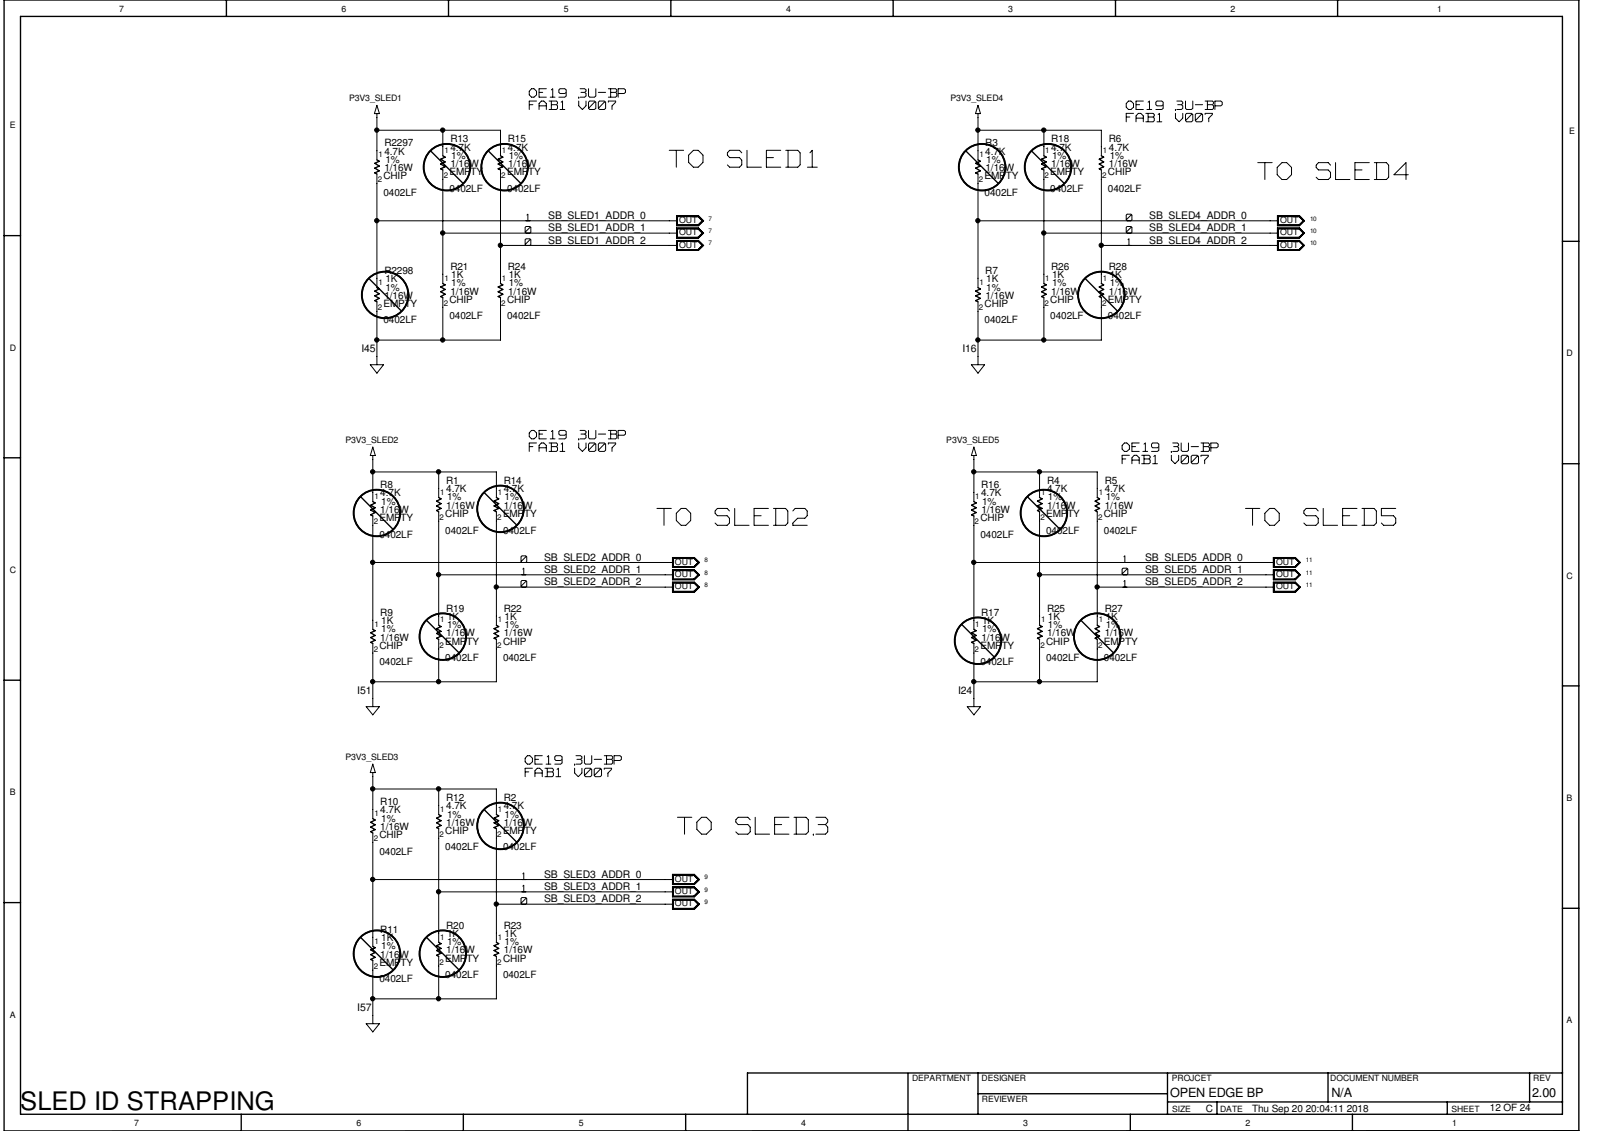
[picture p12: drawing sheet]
<svg xmlns="http://www.w3.org/2000/svg" width="297mm" height="210mm" viewBox="0 0 297 210" stroke-linecap="round" stroke-linejoin="round" font-family="sans-serif">
<g fill="none" stroke="#000" stroke-width=".25">
<path d="M3.8 3h286.3v203.8h-286.3zM42 0v3M83.3 0v3M124.5 0v3M165.8 0v3M207.1 0v3M248.3 0v3M70 29.7l.4 .2-.8 .4 .8 .5-.8 .4 .8 .5-.8 .4 .4 .2M79.9 28l6.1 6.1M82.2 28.9l.4 .3-.8 .3 .8 .6-.8 .3 .8 .5-.8 .4 .4 .2M90.6 28l6.1 6.1M92.9 28.9l.4 .3-.8 .3 .8 .6-.8 .3 .8 .5-.8 .4 .4 .2"/>
<path d="M179.3 28l6.1 6.1M181.6 29.7l.4 .2-.9 .4 .9 .5-.9 .4 .9 .5-.9 .4 .5 .2M191.5 28l6.1 6.1M193.8 28.9l.4 .3-.8 .3 .8 .6-.8 .3 .8 .5-.8 .4 .4 .2M204.5 28.9l.4 .3-.8 .3 .8 .6-.8 .3 .8 .5-.8 .4 .4 .2M.8 43.7h3M68.4 51.6l6.2 6.2M70 53.4l.4 .2-.8 .4 .8 .5-.8 .4 .8 .5-.8 .4 .4 .2M82.2 52.6l.4 .3-.8 .4 .8 .4-.8 .4 .8 .5-.8 .4 .4 .2M92.9 52.6l.4 .3-.8 .4 .8 .4-.8 .4 .8 .5-.8 .4 .4 .2M181.6 53.4l.4 .2-.9 .4 .9 .5-.9 .4 .9 .5-.9 .4 .5 .2M193.8 52.6l.4 .3-.8 .4 .8 .4-.8 .4 .8 .5-.8 .4 .4 .2"/>
<path d="M201.4 51.6l6.1 6.2M204.5 52.6l.4 .3-.8 .4 .8 .4-.8 .4 .8 .5-.8 .4 .4 .2M290.1 44.8h3M.8 85h3M66.9 92.2l6.1 6.1M69.2 93.1l.4 .2-.8 .5 .8 .4-.8 .5 .8 .4-.8 .4 .4 .3M81.4 92.3l.5 .3-.8 .4 .8 .5-.8 .4 .8 .5-.8 .3 .3 .3M89.9 91.4l6.1 6.1M92.2 92.3l.4 .3-.9 .4 .9 .5-.9 .4 .9 .5-.9 .3 .5 .3M180.8 93.1l.4 .2-.8 .5 .8 .4-.8 .5 .8 .4-.8 .4 .4 .3M190.7 92.2l6.1 6.1M193 92.3l.5 .3-.9 .4 .9 .5-.9 .4 .9 .5-.9 .3 .4 .3"/>
<path d="M203.7 92.3l.4 .3-.8 .4 .8 .5-.8 .4 .8 .5-.8 .3 .4 .3M290.1 86.1h3M69.2 116.8l.4 .3-.8 .3 .8 .5-.8 .4 .8 .5-.8 .4 .4 .2M79.2 115.1l6.1 6.1M81.4 116l.5 .3-.8 .4 .8 .5-.8 .4 .8 .5-.8 .3 .3 .3M92.2 116l.4 .3-.9 .4 .9 .5-.9 .4 .9 .5-.9 .3 .5 .3M178.5 115.9l6.1 6.1M180.8 116.8l.4 .3-.8 .3 .8 .5-.8 .4 .8 .5-.8 .4 .4 .2M193 116l.5 .3-.9 .4 .9 .5-.9 .4 .9 .5-.9 .3 .4 .3M200.7 115.1l6.1 6.1M203.7 116l.4 .3-.8 .4 .8 .5-.8 .4 .8 .5-.8 .3 .4 .3M.8 126.2h3"/>
<path d="M290.1 127.3h3M69.2 151.9l.4 .3-.8 .4 .8 .5-.8 .4 .8 .5-.8 .3 .4 .3M81.4 151.2l.5 .2-.8 .4 .8 .5-.8 .4 .8 .5-.8 .4 .3 .2M89.9 150.2l6.1 6.1M92.2 151.2l.4 .2-.9 .4 .9 .5-.9 .4 .9 .5-.9 .4 .5 .2M.8 167.5h3M66.9 173.9l6.1 6.1M69.2 175.6l.4 .3-.8 .4 .8 .5-.8 .4 .8 .5-.8 .4 .4 .2M79.2 173.9l6.1 6.1M81.4 174.9l.5 .2-.8 .4 .8 .5-.8 .4 .8 .5-.8 .4 .3 .2M92.2 174.9l.4 .2-.9 .4 .9 .5-.9 .4 .9 .5-.9 .4 .5 .2M290.1 168.6h3"/>
<path d="M168.6 199.2v10.6M181.6 199.1v7.7M216.7 199.1v7.7M246.5 199.1v5.4M284 199.1v5.4M290.1 199.1h-151.3v7.7M.8 209.8v-209.8h292.3v209.8l-292.3 .1M44.8 206.8v3M86 206.8v3M127.3 206.8v3M181.6 203h35.1M209.8 206.8v3"/>
<path d="M216.7 204.5h73.4M225.9 204.5v2.3M251.1 206.8v3M268.7 204.5v2.3"/>
</g>
<g fill="none" stroke="#000" stroke-width=".19">
<path d="M70 19.6l.4 1.5h-.9zM98.3 18.8h1.3M98.3 17v.6l.4 .4M98.3 18.8v1.5M98.3 19.4h.6M98.7 16.5l-.4 .4M98.7 16.5h.4M98.7 18h.4M99.1 16.5l.5 .4M99.6 17v.6l-.5 .4M100.1 16.5v1.5M100.1 19.3v1"/>
<path d="M100.1 16.5h1.3M100.1 19.6h1.3M100.1 17.1h.6M100.1 18h1.3M100.5 18.8l-.4 .4M100.5 18.8h.4M101 18.8l.4 .4M101.4 19.3v1M101.9 18.8h1.4l.2 .2M102.1 18h.9M102.4 18.8v1.5M102.4 19.4h.9l.2 .2"/>
<path d="M102.6 16.5l-.2 .2M102.6 16.5v1.5M103.5 19.2l-.2 .2M103.5 19v.2M103.5 19.7v.4M103.8 17.1l.2 .3M103.8 18h1M103.8 16.7v.4M104 16.5l-.2 .2M104 17.4h.8M104 16.5h.8M104.4 18.8l-.2 .2"/>
<path d="M104.4 18.8v1.5M104.9 16.5l.2 .2M105.1 17.2l-.2 .2M105.1 17.8l-.2 .2M105.1 16.7v1.1M107.4 18h.1M107.4 19.6l.7 .7M107.4 18.8v.8M107.7 16.5h.8M107.7 18h.8M107.9 17.1h.6M108.5 16.5l.3 .2"/>
<path d="M108.6 17.2l.2 .2M108.8 17.8l-.3 .2M108.8 16.9l-.3 .2M108.8 16.7v.2M108.8 17.4v.4M108.8 18.8v.8M108.8 19.6l-.7 .7M109.3 17.8l.2 .2M109.3 16.5v1.3M109.3 19v1.1M109.5 18.8l-.2 .2M109.5 18.8h.8"/>
<path d="M109.5 18h.8M110.3 19l-1 1.1M110.4 19h.2M110.4 18.8l.2 .2M110.6 17.8l-.2 .2M110.6 16.5v1.3M110.6 19v1.1M111.1 19v1.1M111.1 17.1h1.3M111.3 18.8l-.2 .2M111.3 18.8h.8M112.1 19l-1 1.1"/>
<path d="M112.2 19h.2M112.2 18.8l.2 .2M112.4 19v1.1M112.9 18.8v.2M112.9 16.5h1.4M112.9 18h1.4M113 18.8h1.3M113.4 16.5v1.5M113.4 17.1h.9M113.6 19.7v.6M114.3 19l-.7 .6M114.3 18.8v.2"/>
<path d="M114.3 16.5l.2 .2M114.3 17.1l.2 .3M114.5 16.9l-.2 .2M114.5 16.7v.2M114.5 17.4v.4M114.5 17.8l-.2 .2M114.8 16.5h1M114.8 16.5v1.5M114.8 17.4h1M115.9 16.5l.2 .2M116.1 17.1l-.2 .3M116.1 16.7v.4"/>
<path d="M181.6 19.6l.4 1.5h-.9zM209.1 19.9l.4 .4M209.1 19.3v.6M209.5 18.8l-.4 .4M209.5 18.8h.4M210 18.8l.4 .4M210.4 19.3v.6M210.4 19.9l-.4 .4M210.9 18.8h1.4M210.9 18.8v1.5M210.9 19.4h.7M213.4 18.8l-.3 .2"/>
<path d="M213.4 18.8v1.5M214.6 19.4l.2 .2M214.6 19v.4M214.8 18.8l-.2 .2M214.8 18.8h.8M214.8 19.6h.8M215.7 18.8l.2 .2M215.9 19.5l-.2 .1M215.9 19v1.1M218.5 18.8h.8M218.6 19.4h.7M219.3 18.8l.3 .2"/>
<path d="M219.4 19.5l.2 .1M219.6 19.2l-.3 .2M219.6 19v.2M219.6 19.7v.4M220.1 18.8v1.3M221.4 18.8v1.3M221.9 19.4h1.4M223.7 18.8h1.3M224.2 18.8v1.5M224.2 19.4h.8M225.1 18.8l.2 .2M225.1 19.4l.2 .2"/>
<path d="M225.3 19.2l-.2 .2M225.3 19v.2M225.3 19.7v.4M225.5 18.8h1.1M225.5 18.8v1.5M225.6 19.6h1M226.6 18.8l.3 .2M226.9 19.4l-.3 .2M226.9 19v.4M70 24.2h22.9v4.7M70 21.1v8.6M70 32.3v21.1"/>
<path d="M82.2 24.2v4.7M82.2 31.5v21.1M92.9 31.5v21.1M98 39.8l-.2 .1M98 39.8v1.1M103.5 20.1l-.2 .2h-1.4M104 20.3h.9M109.3 20.1l.2 .2M109.5 20.3h.8M110.6 20.1l-.2 .2M111.1 20.1l.2 .2M111.3 20.3h.8"/>
<path d="M112.4 20.1l-.2 .2M124.2 27.9h2.7M125.6 27.9v3.1M127.8 28.8v1.3l.9 .9M128.7 27.9l-.9 .9M128.8 31h.8M128.8 27.9h.8M129.6 27.9l.9 .9M130.5 28.8v1.3l-.9 .9M135 28.4v.3M135 28.8l.5 .5M135 30.6l.5 .4"/>
<path d="M135.5 27.9l-.4 .4M135.5 31h1.7M135.5 27.9h1.7M135.5 29.3h1.7M137.3 27.9l.4 .5M137.3 29.3l.4 .4M137.7 29.8v.8l-.4 .4M138.7 27.9v3.1M138.7 31h2.6M142.3 27.9v3.1h2.6M142.3 27.9h2.6M142.3 29.3h1.3"/>
<path d="M145.9 27.9h2.2l.4 .5M146.3 27.9v3.1M148.5 28.4v2.2l-.4 .4h-2.2M149.9 31h1.8M150.8 27.9v3.1M150.8 27.9l-.4 .5M181.6 24.2h22.9v4.7M181.6 21.1v8.6M181.6 32.3v21.1M193.8 24.2v4.7M193.8 31.5v21.1M204.5 31.5v21.1"/>
<path d="M209.1 21.1v1.5M209.1 40v.8M209.1 21h1.3M209.1 21.7h.7M209.5 20.3h.4M209.9 39.8h-.6l-.2 .1M209.9 40l-.8 .8M210 39.9h.1M210 39.8l.1 .1M210.1 40v.8M210.9 21.5v1.1M210.9 20.3h1.4"/>
<path d="M210.9 21.9h1.3M211.3 21l-.4 .5M211.4 21h.3M211.8 21l.5 .5M212.3 21.5v1.1M212.7 21h1.4l.2 .3M212.9 20.3h.9M213.1 21.1v1.5M213.2 21.7h.9l.2 .2M214.3 21.5l-.2 .2M214.3 21.3v.2M214.3 22v.4"/>
<path d="M214.3 22.4l-.2 .2h-1.4M214.6 20.3h1M214.8 22.6h.9M215.3 21l-.3 .3M215.3 21.1v1.5M215.9 20.1l-.2 .2M218.2 20.3h.1M218.2 21v.9l.7 .7M218.5 20.3h.8M219.6 20.1l-.3 .2M219.6 21v.9l-.7 .7M220.1 20.1l.2 .2h.8"/>
<path d="M220.1 22.4l.2 .2h.8M220.1 21.3v1.1M221.1 21h-.8l-.2 .3M221.1 21.3l-1 1.1M221.2 21.3h.2M221.2 21l.2 .3M221.4 20.1l-.2 .2M221.4 22.4l-.2 .2M221.4 21.3v1.1M221.9 22.4l.2 .2M221.9 21.3v1.1M222.1 21l-.2 .3"/>
<path d="M222.2 21h.8M222.2 22.6h.8M223 21.3l-1 1.1M223 21l.2 .3h-.2M223.3 22.4l-.3 .2M223.3 21.3v1.1M223.7 21v.3M223.7 20.3h1.3M223.8 21h1.2M224.4 22v.6M225 21.3l-.6 .6M225.1 21v.3"/>
<path d="M225.3 20.1l-.2 .2M233.5 30.2h2.7M234.8 30.2v3.1M237.1 32.4l.9 .9M237.1 31.1v1.3M238 30.2l-.9 .9M238 30.2h.8M238 33.3h.8M238.9 30.2l.9 .9M239.8 31.1v1.3M239.8 32.4l-.9 .9M244.3 30.6v.4l.5 .5"/>
<path d="M244.3 32.9l.5 .4M244.8 30.2l-.4 .4M244.8 30.2h1.7M244.8 33.3h1.7M244.8 31.5h1.7M246.6 30.2l.4 .4M246.6 31.5l.4 .5v.9M247 32.9l-.4 .4M247.9 30.2v3.1M248 33.3h2.6M251.5 30.2h2.7M251.5 30.2v3.1"/>
<path d="M251.6 33.3h2.6M251.6 31.5h1.3M255.1 30.2h2.2M255.1 33.3h2.2M255.6 30.2v3.1M257.4 30.2l.4 .4M257.8 30.7v2.2M257.8 32.9l-.4 .4M258.8 32.4h2.6M261 30.2v3.1M261 30.2l-2.2 2.2M70 41h55.8"/>
<path d="M70 56v11.7M82.2 43.3h43.6M82.2 55.2v7.9M92.9 45.6h32.9M92.9 55.2v7.9h-22.9M97.5 43.1l.2 .2M97.5 45.4l.2 .2M97.5 42.2v.9l.8-.9M97.5 44.5v.8l.8-.8M97.7 42l-.2 .2M97.7 44.3l-.2 .2M97.7 42h.6"/>
<path d="M97.7 44.3h.6M98.4 42.2h.1M98.4 42l.1 .2M98.4 44.5h.1M98.4 44.3l.1 .2M98.5 43.1l-.1 .2M98.5 45.4l-.1 .2M98.5 42.2v.9M98.5 44.5v.8M125.6 40h4.1l.9 1-.9 .9h-4.1zM125.6 42.3h4.1l.9 1-.9 .9h-4.1zM125.6 44.6h4.1l.9 1-.9 .9h-4.1z"/>
<path d="M125.6 40.1h4.1l.9 .9-.9 .9h-4.1zM125.6 42.4h4.1l.9 .9-.9 .9h-4.1zM125.6 44.7h4.1l.9 .9-.9 .8h-4.1zM125.7 40.1h3.9l.8 .9-.8 .8h-3.9zM125.7 42.4h3.9l.8 .9-.8 .8h-3.9zM125.7 44.7h3.9l.8 .9-.8 .8h-3.9zM125.8 40.2h3.8l.7 .8-.7 .7h-3.8zM125.8 42.5h3.8l.7 .8-.7 .7h-3.8zM125.8 44.8h3.8l.7 .8-.7 .7h-3.8zM181.6 56v11.7M181.6 41h55.7M193.8 55.2v7.9"/>
<path d="M193.8 43.3h43.5M204.5 55.2v7.9h-22.9M204.5 45.6h32.8M209.1 40.8l.2 .2M209.1 43.1l.2 .2M209.1 42.2v.9M209.6 44.3l-.2 .2M209.6 44.4v1.1M209.9 42h-.6l-.2 .2M209.9 42.2l-.8 .9M210 42.2h.1M210 42l.1 .2"/>
<path d="M210.1 40.8l-.1 .2M210.1 43.1l-.1 .2M210.1 42.2v.9M237.1 40h4.2l.9 1-.9 .9h-4.2zM237.1 42.3h4.2l.9 1-.9 .9h-4.2zM237.1 44.6h4.2l.9 1-.9 .9h-4.2zM237.2 40.1h4l.9 .9-.9 .9h-4zM237.2 42.4h4l.9 .9-.9 .9h-4zM237.2 44.7h4l.9 .9-.9 .8h-4zM237.3 40.1h3.9l.8 .9-.8 .8h-3.9zM237.3 42.4h3.9l.8 .9-.8 .8h-3.9zM237.3 44.7h3.9l.8 .9-.8 .8h-3.9z"/>
<path d="M237.3 40.2h3.9l.7 .8-.7 .7h-3.9zM237.3 42.5h3.9l.7 .8-.7 .7h-3.9zM237.3 44.8h3.9l.7 .8-.7 .7h-3.9zM68.7 67.7h2.5l-1.2 1.6zM98.7 79.9l-.4 .4M98.7 79.9h.4M99.1 79.9l.5 .4M100.1 79.9v1.5M100.1 79.9h1.3M102.6 79.9l-.2 .2M102.6 79.9v1.5M104 79.9l-.2 .2"/>
<path d="M104 79.9h.8M104.9 79.9l.2 .2M107.7 79.9h.8M108.5 79.9l.3 .2M109.3 79.9v1.3M110.6 79.9v1.3M112.9 79.9h1.4M113.4 79.9v1.5M114.3 79.9l.2 .2M114.8 79.9v1.5M114.8 79.9h1M115.9 79.9l.2 .2"/>
<path d="M180.3 67.7h2.5l-1.2 1.6zM69.2 87.6h23v4.7M69.2 84.5v8.6M69.2 95.8v21M69.2 83l.5 1.5h-1zM81.4 87.6v4.7M81.4 95v21M92.2 95v21M98.3 80.4v.6M98.3 82.3v1.5M98.3 82.2h1.3M98.3 81l.4 .4"/>
<path d="M98.3 82.9h.6M98.7 81.4h.4M99.6 80.4v.6M99.6 81l-.5 .4M100.1 82.7v1.1M100.1 83.1h1.3M100.1 80.6h.6M100.1 81.4h1.3M100.5 82.2l-.4 .5M100.5 82.2h.4M101 82.2l.4 .5M101.4 82.7v1.1"/>
<path d="M101.9 82.2h1.4l.2 .2M102.1 81.4h.9M102.4 82.3v1.4M102.4 82.9h.9l.2 .2M103.5 82.5v.1M103.5 83.1v.4M103.5 82.7l-.2 .1M103.5 83.6l-.2 .2h-1.4M103.8 80.6l.2 .2M103.8 80.1v.4M103.8 81.4h1M104 83.8h.9"/>
<path d="M104 80.8h.8M104.4 82.2l-.2 .2M104.4 82.3v1.4M105.1 80.6l-.2 .2M105.1 81.2l-.2 .2M105.1 80.1v1.1M107.4 81.4h.1M107.4 82.2v.9l.7 .6M107.7 81.4h.8M107.9 80.6h.6M108.6 80.6l.2 .2M108.8 80.1v.2"/>
<path d="M108.8 80.8v.4M108.8 82.2v.9l-.7 .7M108.8 81.2l-.3 .2M108.8 80.3l-.3 .3M109.3 81.2l.2 .2M109.3 83.6l.2 .2M109.3 82.5v1M109.5 82.2l-.2 .2M109.5 82.2h.8M109.5 83.8h.8M109.5 81.4h.8M110.3 82.5l-1 1"/>
<path d="M110.4 82.4h.2M110.4 82.2l.2 .2M110.6 81.2l-.2 .2M110.6 83.6l-.2 .2M110.6 82.5v1M111.1 83.6l.2 .2M111.1 82.5v1M111.1 80.6h1.3M111.3 82.2l-.2 .2M111.3 82.2h.8M111.3 83.8h.8M112.1 82.5l-1 1"/>
<path d="M112.2 82.4h.2M112.2 82.2l.2 .2M112.4 83.6l-.2 .2M112.4 82.5v1M112.9 82.2v.2M112.9 81.4h1.4M113 82.2h1.3M113.4 80.6h.9M113.6 83.1v.7M114.3 82.5l-.7 .6M114.3 82.2v.2M114.3 80.6l.2 .2"/>
<path d="M114.5 80.1v.2M114.5 80.8v.4M114.5 80.3l-.2 .2M114.5 81.2l-.2 .2M114.8 80.8h1M116.1 80.6l-.2 .2M116.1 80.1v.4M122 94.4h2.6M123.3 94.4v3.1M125.6 95.3v1.3l.8 .9M126.4 94.4l-.8 .8M126.5 97.5h.8"/>
<path d="M126.5 94.4h.8M127.3 94.4l.9 .8M128.2 95.3v1.3l-.9 .9M132.8 94.8v.4M132.8 95.2l.4 .5M132.8 97.1l.4 .4M133.2 94.4l-.4 .4M133.2 97.5h1.8M133.2 95.7h1.8M133.2 94.4h1.8M135 94.4l.4 .4M135 95.7l.4 .5"/>
<path d="M135.4 96.2v.8l-.4 .5M136.4 94.4v3.1M136.4 97.5h2.7M140 94.4h2.7M140 94.4v3.1M140 97.5h2.7M140 95.7h1.3M143.6 97.5h2.2M143.6 94.4h2.2M144 94.4v3.1M145.8 94.4l.5 .4M146.3 94.9v2.1l-.5 .5"/>
<path d="M147.2 97.1v.4M147.2 97.5h2.7M147.6 94.4l-.4 .4M147.7 94.4h1.7M149.4 96.2h-1.3l-.9 .9M149.4 94.4l.5 .4M149.9 94.9v.8M149.9 95.7l-.5 .5M180.8 87.6h22.9v4.7M180.8 84.5v8.6M180.8 95.8v21M180.8 83l.5 1.5h-1z"/>
<path d="M193 87.6v4.7M193 95v21M203.7 95v21M208.3 83.4l.5 .4h.4M208.3 82.7v.6M208.4 85.2h.6M209.2 82.2h-.4l-.5 .5M209.2 82.2l.5 .5M209.7 84.5h-1.4v1.6M209.7 82.7v.6M209.7 83.4l-.5 .4M210.1 82.2h1.4"/>
<path d="M210.1 82.3v1.5M210.1 85v1.1M210.2 82.9h.6M210.2 83.8h1.3M210.2 85.4h1.3M210.6 84.5l-.5 .5M210.6 84.5h.4M211 84.5l.5 .5M211.5 85v1.1M212 84.5h1.3M212 86.1h1.3M212.2 83.8h.9"/>
<path d="M212.4 84.5v1.5M212.4 85.2h.9M212.6 82.2l-.2 .2M212.6 82.3v1.4M213.3 84.5l.2 .2M213.3 85.2l.2 .2M213.5 85l-.1 .1M213.5 84.8v.1M213.5 85.4v.4M213.5 85.9l-.2 .2M213.8 82.9l.2 .2M213.8 83.8h1"/>
<path d="M213.8 82.5v.3M214 82.2l-.2 .2M214 86.1h.9M214 83.1h.8M214 82.2h.8M214.2 84.7l.3-.2v1.5M214.9 82.2l.2 .2M215.1 82.9l-.2 .2M215.1 83.6l-.2 .2M215.1 82.5v1M217.5 83.8h.1M217.5 85.4l.6 .6"/>
<path d="M217.5 84.5v.8M217.7 82.2h.8M217.7 83.8h.8M217.9 82.9h.6M218.6 82.2l.2 .2M218.6 82.9l.2 .2M218.8 83.6l-.2 .2M218.8 82.7l-.2 .2M218.8 82.5v.1M218.8 83.1v.4M218.8 84.5v.8M218.8 85.4l-.7 .7"/>
<path d="M219.3 83.6l.2 .2M219.3 85.9l.2 .2M219.3 82.2v1.3M219.3 84.8v1M219.5 84.5l-.2 .2M219.5 84.5h.8M219.5 83.8h.8M219.5 86.1h.8M220.3 84.8l-1 1M220.4 84.7h.2M220.4 84.5l.2 .2M220.6 83.6l-.2 .2"/>
<path d="M220.6 85.9l-.2 .2M220.6 82.2v1.3M220.6 84.8v1M221.1 85.9l.3 .2M221.1 82.9h1.4M221.1 84.8v1M221.4 84.5l-.3 .2M221.4 84.5h.8M221.4 86.1h.8M222.2 84.8l-1 1M222.2 84.7h.3M222.2 84.5l.3 .2"/>
<path d="M222.5 85.9l-.3 .2M222.5 84.8v1M223 84.5v.2M223 82.2h1.3M223 83.8h1.3M223 84.5h1.3M223.4 82.3v1.4M223.4 82.9h.9M223.6 85.4v.7M224.3 84.8l-.7 .6M224.3 82.2l.2 .2M224.3 82.9l.2 .2"/>
<path d="M224.3 84.5v.2M224.5 82.7l-.1 .1M224.5 82.5v.1M224.5 83.1v.4M224.5 83.6l-.2 .2M224.8 82.2h1M224.8 82.3v1.5M224.8 83.1h1M225.9 82.2l.2 .2M226.1 82.9l-.2 .2M226.1 82.5v.3M231.2 94.4h2.7"/>
<path d="M232.5 94.4v3.1M234.8 95.3v1.3l.9 .9h.9M236.6 94.4h-.8l-1 .8M236.6 94.4l.9 .8M237.5 95.3v1.3l-.9 .9M242.1 97.1l.4 .4h1.8M242.1 95.2l.4 .5h1.8M242.1 94.8v.4M244.3 94.4h-1.8l-.4 .4M244.3 94.4l.4 .4M244.3 95.7l.4 .5M244.7 96.2v.8l-.4 .5"/>
<path d="M245.7 94.4v3.1M245.7 97.5h2.6M249.3 94.4h2.6M249.3 94.4v3.1M249.3 97.5h2.6M249.3 95.7h1.3M252.9 97.5h2.2M252.9 94.4h2.2M253.3 94.4v3.1M255.1 94.4l.4 .4M255.5 94.9v2.1l-.4 .5M256.5 97.1l.4 .4"/>
<path d="M256.9 97.5h1.8M258.7 95.7l.4 .5M259.1 96.2v.9l-.4 .4M259.1 94.4h-2.6v1.3h2.2M69.2 104.4h55.8M69.2 119.4v11.7M81.4 106.7h43.6M81.4 118.7v7.8M92.2 109h32.8M92.2 118.7v7.8h-23M96.7 104.2l.2 .2M96.7 108.8l.2 .2"/>
<path d="M96.7 103.4v.8M96.7 107.9v.9M96.9 103.2l-.2 .1M96.9 107.7l-.2 .2M96.9 103.2h.7M96.9 107.7h.7M97.2 105.5l-.1 .1M97.2 105.5v1.1M97.6 103.4l-.8 .8M97.6 107.9l-.8 .9M97.6 103.3h.1M97.6 103.2l.2 .1"/>
<path d="M97.6 107.9h.1M97.6 107.7l.2 .2M97.8 104.2l-.2 .2M97.8 108.8l-.2 .2M97.8 103.4v.8M97.8 107.9v.9M124.8 103.5h4.1l1 .9-1 .9h-4.1zM124.8 105.7h4.1l1 1-1 .9h-4.1zM124.8 108h4.1l1 1-1 .9h-4.1zM124.9 105.8h4l.9 .9-.9 .9h-4zM124.9 103.5h4l.9 .9-.9 .9h-4zM124.9 108.1h4l.9 .9-.9 .9h-4z"/>
<path d="M125 105.9h3.9l.8 .8-.8 .8h-3.9zM125 103.5h3.9l.8 .9-.8 .8h-3.9zM125 108.2h3.9l.8 .8-.8 .8h-3.9zM125 105.9h3.8l.8 .8-.8 .7h-3.8zM125 103.6h3.8l.8 .8-.8 .8h-3.8zM125 108.2h3.8l.8 .8-.8 .7h-3.8zM180.8 119.4v11.7M180.8 104.4h55.8M193 118.7v7.8M193 106.7h43.6M203.7 118.7v7.8h-22.9M203.7 109h32.9"/>
<path d="M208.3 106.5l.2 .2M208.3 105.7v.8M208.5 105.5l-.2 .1M208.5 105.5h.7M208.8 103.2l-.1 .1M208.8 107.7l-.1 .2M208.8 103.2v1.2M208.8 107.8v1.1M209.2 105.7l-.8 .8M209.2 105.6h.1M209.2 105.5l.2 .1M209.4 106.5l-.2 .2"/>
<path d="M209.4 105.7v.8M236.4 105.7h4.1l.9 1-.9 .9h-4.1zM236.4 103.5h4.1l.9 .9-.9 .9h-4.1zM236.4 108h4.1l.9 1-.9 .9h-4.1zM236.5 105.8h3.9l.9 .9-.9 .9h-3.9zM236.5 103.5h3.9l.9 .9-.9 .9h-3.9zM236.5 108.1h3.9l.9 .9-.9 .9h-3.9zM236.5 105.9h3.9l.9 .8-.9 .8h-3.9zM236.5 103.5h3.9l.9 .9-.9 .8h-3.9zM236.5 108.2h3.9l.9 .8-.9 .8h-3.9zM236.6 105.9h3.8l.8 .8-.8 .7h-3.8zM236.6 103.6h3.8l.8 .8-.8 .8h-3.8z"/>
<path d="M236.6 108.2h3.8l.8 .8-.8 .7h-3.8zM68 131.1h2.4l-1.2 1.6zM179.6 131.1h2.4l-1.2 1.6zM69.2 146.4h23v4.8M69.2 143.4v8.5M69.2 154.6v21M69.2 141.8l.5 1.6h-1zM81.4 146.4v4.8M81.4 153.8v21.1M92.2 153.8v21.1M97.5 140.8v.6l.4 .4M97.5 142.6v1.5"/>
<path d="M97.5 142.6h1.3M97.5 143.3h.7M97.9 140.3l-.4 .4M98 140.3h.3M98 141.8h.3M98.4 140.3l.4 .4M98.8 140.8v.6l-.4 .4M99.3 140.3h1.4M99.3 140.3v1.5M99.3 143.1v1M99.4 140.9h.6M99.4 141.8h1.3"/>
<path d="M99.4 143.5h1.2M99.7 142.6l-.4 .4M99.8 142.6h.4M100.2 142.6l.5 .4M100.7 143.1v1M101.2 142.6h1.3M101.2 144.1h1.3M101.4 141.8h.9M101.6 142.6v1.5M101.6 143.3h.9M101.9 140.3l-.3 .2M101.9 140.3v1.5"/>
<path d="M102.5 142.6l.2 .4M102.5 143.3l.2 .2M102.7 143l-.1 .2M102.7 143.5v.4M102.7 143.9l-.2 .2M103 140.5v.4l.2 .2M103 141.8h1.1M103.2 140.3l-.2 .2M103.2 144.1h.9M103.2 141.1h.9M103.2 140.3h.9M103.7 142.6l-.3 .2"/>
<path d="M103.7 142.6v1.5M104.1 140.3l.2 .2M104.3 141l-.2 .1M104.3 141.6l-.2 .2M104.3 140.5v1.1M106.7 141.8h.1M106.7 143.5l.6 .6M106.7 142.6v.8M106.9 140.3h.8M106.9 141.8h.8M107.1 140.9h.6M107.8 140.3l.2 .2"/>
<path d="M107.8 141l.2 .1M108 141.6l-.2 .2M108 140.7l-.2 .2M108 140.5v.2M108 141.2v.4M108 142.6v.8M108 143.5l-.6 .6M108.5 141.6l.2 .2M108.5 143.9l.2 .2M108.5 140.3v1.3M108.7 142.6l-.2 .2v1.1M108.8 141.8h.8"/>
<path d="M108.8 142.6h.8M108.8 144.1h.8M109.6 142.8l-1.1 1.1M109.6 142.8h.2M109.6 142.6l.3 .2v1.1M109.9 141.6l-.3 .2M109.9 143.9l-.3 .2M109.9 140.3v1.3M110.3 143.9l.2 .2M110.3 140.9h1.4M110.5 142.6l-.2 .2v1.1M110.6 142.6h.8"/>
<path d="M110.6 144.1h.8M111.4 142.8l-1 1.1M111.4 142.8h.2M111.4 142.6l.3 .2v1.1M111.7 143.9l-.3 .2M112.2 142.6v.2M112.2 140.3h1.3M112.2 141.8h1.3M112.2 142.6h1.3M112.6 140.3v1.5M112.6 140.9h.9M112.9 143.5v.6"/>
<path d="M113.5 142.8l-.6 .7M113.5 140.3l.2 .2M113.5 140.9l.2 .2M113.5 142.6v.2M113.7 140.7l-.1 .2M113.7 140.5v.2M113.7 141.2v.4M113.7 141.6l-.2 .2M114 140.3h1.1M114 140.3v1.5M114 141.1h1.1M115.1 140.3l.3 .2"/>
<path d="M115.4 140.5v.4l-.3 .2M125.8 151.7h2.6M127.1 151.7v3.1M129.4 152.6v1.3l.9 .9h.8M131.1 151.7h-.8l-.9 .9M131.1 151.7l.9 .9M132 152.6v1.3l-.9 .9M136.6 152.1v.4M136.6 152.6l.4 .4M136.6 154.4l.4 .4M137 151.7l-.4 .4M137.1 154.8h1.7"/>
<path d="M137.1 153h1.7M137.1 151.7h1.7M138.8 151.7l.5 .4M138.8 153l.5 .5M139.3 153.5v.8l-.5 .5M140.2 151.7v3.1M140.2 154.8h2.7M143.8 151.7h2.7M143.8 151.7v3.1M143.8 154.8h2.7M143.8 153h1.3M147.4 154.8h2.2"/>
<path d="M147.4 151.7h2.2M147.8 151.7v3.1M149.6 151.7l.5 .4M150.1 152.2v2.1l-.5 .5M151 154.8h.1M151.5 154.8h1.7M151.5 151.7h1.7M151.9 153h1.3M153.2 151.7l.5 .4M153.3 153.1l.4 .4M153.7 152.2v.3M153.7 153.5v.8l-.5 .5"/>
<path d="M153.7 152.6l-.5 .4M69.2 163.2h55.8M69.2 178.3v11.7M81.4 165.5h43.6M81.4 177.5v7.9M92.2 177.5v7.9h-23M92.2 167.8h32.8M96.7 167.6l.2 .2M96.7 166.8v.8M96.9 166.6l-.2 .2M96.9 166.6h.7M97.2 162l-.1 .2"/>
<path d="M97.2 164.3l-.1 .2M97.2 162.1v1.1M97.2 164.3v1.2M97.6 166.8l-.8 .8M97.6 166.8h.1M97.6 166.6l.2 .2M97.8 167.6l-.2 .2M97.8 166.8v.8M124.8 162.3h4.1l1 .9-1 1h-4.1zM124.8 164.6h4.1l1 .9-1 1h-4.1zM124.8 166.9h4.1l1 .9-1 1h-4.1zM124.9 162.3h4l.9 .9-.9 .9h-4z"/>
<path d="M124.9 166.4v-1.8h4l.9 .9-.9 .9M124.9 166.9v1.8h4l.9-.9-.9-.9M125 162.4h3.9l.8 .8-.8 .8h-3.9zM125 164.7h3.9l.8 .8-.8 .9h-3.9zM125 167h3.9l.8 .8-.8 .9h-3.9zM125 164v-1.5h3.8l.8 .7-.8 .8M125 164.8h3.8l.8 .7-.8 .8h-3.8zM125 167h3.8l.8 .8-.8 .8h-3.8zM68 190h2.4l-1.2 1.5z"/>
<circle cx="70" cy="24.1" r=".4"/>
<circle cx="82.2" cy="24.1" r=".4"/>
<circle cx="83" cy="31" r="4.2"/>
<circle cx="83" cy="31" r="4.4"/>
<circle cx="83" cy="31" r="4.3"/>
<circle cx="93.7" cy="31" r="4.2"/>
<circle cx="93.7" cy="31" r="4.4"/>
<circle cx="93.7" cy="31" r="4.3"/>
<circle cx="181.5" cy="24.1" r=".4"/>
<circle cx="182.3" cy="31" r="4.2"/>
<circle cx="182.3" cy="31" r="4.4"/>
<circle cx="182.3" cy="31" r="4.3"/>
<circle cx="193.8" cy="24.1" r=".4"/>
<circle cx="194.6" cy="31" r="4.2"/>
<circle cx="194.6" cy="31" r="4.4"/>
<circle cx="194.6" cy="31" r="4.3"/>
<circle cx="70" cy="41" r=".4"/>
<circle cx="71.5" cy="54.7" r="4.2"/>
<circle cx="71.5" cy="54.7" r="4.4"/>
<circle cx="71.5" cy="54.7" r="4.3"/>
<circle cx="82.2" cy="43.2" r=".4"/>
<circle cx="92.9" cy="45.5" r=".4"/>
<circle cx="181.5" cy="41" r=".4"/>
<circle cx="193.8" cy="43.2" r=".4"/>
<circle cx="204.4" cy="45.5" r=".4"/>
<circle cx="204.5" cy="54.7" r="4.2"/>
<circle cx="204.5" cy="54.7" r="4.4"/>
<circle cx="204.5" cy="54.7" r="4.3"/>
<circle cx="70" cy="63.1" r=".4"/>
<circle cx="82.2" cy="63.1" r=".4"/>
<circle cx="181.5" cy="63.1" r=".4"/>
<circle cx="193.8" cy="63.1" r=".4"/>
<circle cx="69.2" cy="87.6" r=".4"/>
<circle cx="70" cy="95.2" r="4.2"/>
<circle cx="70" cy="95.2" r="4.4"/>
<circle cx="70" cy="95.2" r="4.3"/>
<circle cx="81.4" cy="87.6" r=".4"/>
<circle cx="92.9" cy="94.4" r="4.2"/>
<circle cx="92.9" cy="94.4" r="4.4"/>
<circle cx="92.9" cy="94.4" r="4.3"/>
<circle cx="180.8" cy="87.6" r=".4"/>
<circle cx="193" cy="87.6" r=".4"/>
<circle cx="193.8" cy="95.2" r="4.2"/>
<circle cx="193.8" cy="95.2" r="4.4"/>
<circle cx="193.8" cy="95.2" r="4.3"/>
<circle cx="69.2" cy="104.4" r=".4"/>
<circle cx="81.4" cy="106.7" r=".4"/>
<circle cx="82.2" cy="118.1" r="4.2"/>
<circle cx="82.2" cy="118.1" r="4.4"/>
<circle cx="82.2" cy="118.1" r="4.3"/>
<circle cx="92.1" cy="108.9" r=".4"/>
<circle cx="180.8" cy="104.4" r=".4"/>
<circle cx="181.6" cy="118.9" r="4.2"/>
<circle cx="181.6" cy="118.9" r="4.4"/>
<circle cx="181.6" cy="118.9" r="4.3"/>
<circle cx="193" cy="106.7" r=".4"/>
<circle cx="203.7" cy="108.9" r=".4"/>
<circle cx="203.7" cy="118.1" r="4.2"/>
<circle cx="203.7" cy="118.1" r="4.4"/>
<circle cx="203.7" cy="118.1" r="4.3"/>
<circle cx="69.2" cy="126.5" r=".4"/>
<circle cx="81.4" cy="126.5" r=".4"/>
<circle cx="180.8" cy="126.5" r=".4"/>
<circle cx="193" cy="126.5" r=".4"/>
<circle cx="69.2" cy="146.4" r=".4"/>
<circle cx="81.4" cy="146.4" r=".4"/>
<circle cx="92.9" cy="153.3" r="4.2"/>
<circle cx="92.9" cy="153.3" r="4.4"/>
<circle cx="92.9" cy="153.3" r="4.3"/>
<circle cx="69.2" cy="163.2" r=".4"/>
<circle cx="70" cy="177" r="4.2"/>
<circle cx="70" cy="177" r="4.4"/>
<circle cx="70" cy="177" r="4.3"/>
<circle cx="81.4" cy="165.5" r=".4"/>
<circle cx="82.2" cy="177" r="4.2"/>
<circle cx="82.2" cy="177" r="4.4"/>
<circle cx="82.2" cy="177" r="4.3"/>
<circle cx="92.1" cy="167.8" r=".4"/>
<circle cx="69.2" cy="185.4" r=".4"/>
<circle cx="81.4" cy="185.4" r=".4"/>
</g>
<g fill="#000">
<circle cx="70" cy="24.1" r=".4"/>
<circle cx="82.2" cy="24.1" r=".4"/>
<circle cx="181.5" cy="24.1" r=".4"/>
<circle cx="193.8" cy="24.1" r=".4"/>
<circle cx="70" cy="41" r=".4"/>
<circle cx="82.2" cy="43.2" r=".4"/>
<circle cx="92.9" cy="45.5" r=".4"/>
<circle cx="181.5" cy="41" r=".4"/>
<circle cx="193.8" cy="43.2" r=".4"/>
<circle cx="204.4" cy="45.5" r=".4"/>
<circle cx="70" cy="63.1" r=".4"/>
<circle cx="82.2" cy="63.1" r=".4"/>
<circle cx="181.5" cy="63.1" r=".4"/>
<circle cx="193.8" cy="63.1" r=".4"/>
<circle cx="69.2" cy="87.6" r=".4"/>
<circle cx="81.4" cy="87.6" r=".4"/>
<circle cx="180.8" cy="87.6" r=".4"/>
<circle cx="193" cy="87.6" r=".4"/>
<circle cx="69.2" cy="104.4" r=".4"/>
<circle cx="81.4" cy="106.7" r=".4"/>
<circle cx="92.1" cy="108.9" r=".4"/>
<circle cx="180.8" cy="104.4" r=".4"/>
<circle cx="193" cy="106.7" r=".4"/>
<circle cx="203.7" cy="108.9" r=".4"/>
<circle cx="69.2" cy="126.5" r=".4"/>
<circle cx="81.4" cy="126.5" r=".4"/>
<circle cx="180.8" cy="126.5" r=".4"/>
<circle cx="193" cy="126.5" r=".4"/>
<circle cx="69.2" cy="146.4" r=".4"/>
<circle cx="81.4" cy="146.4" r=".4"/>
<circle cx="69.2" cy="163.2" r=".4"/>
<circle cx="81.4" cy="165.5" r=".4"/>
<circle cx="92.1" cy="167.8" r=".4"/>
<circle cx="69.2" cy="185.4" r=".4"/>
<circle cx="81.4" cy="185.4" r=".4"/>
</g>
<g font-size="5.9" fill="#fff">
<text x="124.2" y="31.6">TO SLED1</text>
<text x="233.5" y="33.9">TO SLED4</text>
<text x="122" y="98.1">TO SLED2</text>
<text x="231.2" y="98.1">TO SLED5</text>
<text x="125.8" y="155.4">TO SLED3</text>
</g>
<text font-size="4.7" x="3.8" y="206">SLED ID STRAPPING</text>
<g font-size="3" fill="#fff">
<text x="98.3" y="18.3">OE19 3U-BP</text>
<text x="98.3" y="20.6">FAB1 V007</text>
<text x="209.1" y="22.9">FAB1</text>
<text x="209.1" y="20.6">OE19 3U-BP</text>
<text x="218.2" y="22.9">V007</text>
<text x="98.3" y="81.7">OE19 3U-BP</text>
<text x="98.3" y="84.1">FAB1 V007</text>
<text x="208.3" y="86.4">FAB1</text>
<text x="208.3" y="84.1">OE19 3U-BP</text>
<text x="217.4" y="86.4">V007</text>
<text x="97.5" y="142.1">OE19 3U-BP</text>
<text x="97.5" y="144.4">FAB1 V007</text>
</g>
<g font-size="2.4" fill="#fff">
<text x="97.7" y="41.2">1</text>
<text x="209.1" y="41.2">0</text>
<text x="97.5" y="45.8">0</text>
<text x="97.5" y="43.5">0</text>
<text x="209.1" y="43.5">0</text>
<text x="209.3" y="45.8">1</text>
<text x="96.7" y="104.6">0</text>
<text x="96.9" y="106.9">1</text>
<text x="208.3" y="106.9">0</text>
<text x="208.5" y="104.6">1</text>
<text x="96.7" y="109.2">0</text>
<text x="208.5" y="109.2">1</text>
<text x="96.9" y="165.8">1</text>
<text x="96.9" y="163.5">1</text>
<text x="96.7" y="168.1">0</text>
</g>
<g font-size="2.3">
<text x="217.3" y="203.7">OPEN EDGE BP</text>
<text x="247.2" y="203.6">N/A</text>
<text x="284.4" y="203.6">2.00</text>
</g>
<g font-size="1.9">
<text x="71.4" y="28.7">4.7K</text>
<text x="71.4" y="27.2">R2297</text>
<text x="83.6" y="26.4">R13</text>
<text x="83.6" y="27.9">4.7K</text>
<text x="83.8" y="29.5">1%</text>
<text x="94.3" y="27.9">4.7K</text>
<text x="94.3" y="26.4">R15</text>
<text x="94.4" y="29.5">1%</text>
<text x="182.9" y="28.7">4.7K</text>
<text x="182.9" y="27.2">R3</text>
<text x="195.2" y="27.9">4.7K</text>
<text x="195.2" y="26.4">R18</text>
<text x="195.3" y="29.5">1%</text>
<text x="205.9" y="27.9">4.7K</text>
<text x="205.9" y="26.4">R6</text>
<text x="206" y="29.5">1%</text>
<text x="71.2" y="33.3">CHIP</text>
<text x="71.4" y="31.7">1/16W</text>
<text x="71.5" y="30.2">1%</text>
<text x="83.4" y="35.6">0402LF</text>
<text x="83.4" y="32.5">EMPTY</text>
<text x="83.6" y="31">1/16W</text>
<text x="94.1" y="32.5">EMPTY</text>
<text x="94.1" y="35.6">0402LF</text>
<text x="94.3" y="31">1/16W</text>
<text x="182.8" y="33.3">EMPTY</text>
<text x="183" y="31.7">1/16W</text>
<text x="183.1" y="30.2">1%</text>
<text x="195" y="35.6">0402LF</text>
<text x="195" y="32.5">EMPTY</text>
<text x="195.2" y="31">1/16W</text>
<text x="205.7" y="32.5">CHIP</text>
<text x="205.7" y="35.6">0402LF</text>
<text x="205.9" y="31">1/16W</text>
<text x="71.2" y="36.3">0402LF</text>
<text x="101.8" y="40.6">SB_SLED1_ADDR_0</text>
<text x="182.8" y="36.3">0402LF</text>
<text x="213.4" y="40.6">SB_SLED4_ADDR_0</text>
<text x="101.8" y="42.9">SB_SLED1_ADDR_1</text>
<text x="101.8" y="45.2">SB_SLED1_ADDR_2</text>
<text x="213.4" y="42.9">SB_SLED4_ADDR_1</text>
<text x="213.4" y="45.2">SB_SLED4_ADDR_2</text>
<text x="71.4" y="50.8">R2298</text>
<text x="71.5" y="52.4">1K</text>
<text x="71.5" y="53.9">1%</text>
<text x="83.6" y="50.1">R21</text>
<text x="83.8" y="51.6">1K</text>
<text x="83.8" y="53.1">1%</text>
<text x="94.3" y="50.1">R24</text>
<text x="94.4" y="53.1">1%</text>
<text x="94.4" y="51.6">1K</text>
<text x="182.9" y="50.8">R7</text>
<text x="183.1" y="53.9">1%</text>
<text x="183.1" y="52.4">1K</text>
<text x="195.2" y="50.1">R26</text>
<text x="195.3" y="51.6">1K</text>
<text x="195.3" y="53.1">1%</text>
<text x="205.9" y="50.1">R28</text>
<text x="206" y="51.6">1K</text>
<text x="206" y="53.1">1%</text>
<text x="71.2" y="57">EMPTY</text>
<text x="71.4" y="55.5">1/16W</text>
<text x="83.4" y="59.3">0402LF</text>
<text x="83.4" y="56.2">CHIP</text>
<text x="83.6" y="54.7">1/16W</text>
<text x="94.1" y="59.3">0402LF</text>
<text x="94.1" y="56.2">CHIP</text>
<text x="94.3" y="54.7">1/16W</text>
<text x="182.8" y="57">CHIP</text>
<text x="183" y="55.5">1/16W</text>
<text x="195" y="56.2">CHIP</text>
<text x="195" y="59.3">0402LF</text>
<text x="195.2" y="54.7">1/16W</text>
<text x="205.7" y="56.2">EMPTY</text>
<text x="205.7" y="59.3">0402LF</text>
<text x="205.9" y="54.7">1/16W</text>
<text x="67.1" y="65.4">I45</text>
<text x="71.2" y="60">0402LF</text>
<text x="178.7" y="65.4">I16</text>
<text x="182.8" y="60">0402LF</text>
<text x="82.8" y="89.8">R1</text>
<text x="93.5" y="89.8">R14</text>
<text x="194.4" y="89.8">R4</text>
<text x="205.1" y="89.8">R5</text>
<text x="70.6" y="95.2">1/16W</text>
<text x="70.6" y="92.1">4.7K</text>
<text x="70.6" y="90.6">R8</text>
<text x="70.8" y="93.6">1%</text>
<text x="82.7" y="95.9">CHIP</text>
<text x="82.8" y="91.4">4.7K</text>
<text x="82.8" y="94.4">1/16W</text>
<text x="83" y="92.9">1%</text>
<text x="93.4" y="95.9">EMPTY</text>
<text x="93.5" y="91.4">4.7K</text>
<text x="93.6" y="94.4">1/16W</text>
<text x="93.7" y="92.9">1%</text>
<text x="182.2" y="92.1">4.7K</text>
<text x="182.2" y="90.6">R16</text>
<text x="182.2" y="95.2">1/16W</text>
<text x="182.3" y="93.6">1%</text>
<text x="194.2" y="95.9">EMPTY</text>
<text x="194.4" y="91.4">4.7K</text>
<text x="194.4" y="94.4">1/16W</text>
<text x="194.6" y="92.9">1%</text>
<text x="204.9" y="95.9">CHIP</text>
<text x="205.1" y="91.4">4.7K</text>
<text x="205.1" y="94.4">1/16W</text>
<text x="205.3" y="92.9">1%</text>
<text x="70.4" y="96.7">EMPTY</text>
<text x="70.4" y="99.8">0402LF</text>
<text x="82.7" y="99">0402LF</text>
<text x="93.4" y="99">0402LF</text>
<text x="182" y="99.8">0402LF</text>
<text x="182" y="96.7">CHIP</text>
<text x="194.2" y="99">0402LF</text>
<text x="204.9" y="99">0402LF</text>
<text x="101" y="106.3">SB_SLED2_ADDR_1</text>
<text x="101" y="104.1">SB_SLED2_ADDR_0</text>
<text x="212.6" y="106.3">SB_SLED5_ADDR_1</text>
<text x="212.6" y="104.1">SB_SLED5_ADDR_0</text>
<text x="82.8" y="113.5">R19</text>
<text x="93.5" y="113.5">R22</text>
<text x="101" y="108.6">SB_SLED2_ADDR_2</text>
<text x="194.4" y="113.5">R25</text>
<text x="205.1" y="113.5">R27</text>
<text x="212.6" y="108.6">SB_SLED5_ADDR_2</text>
<text x="70.6" y="118.9">1/16W</text>
<text x="70.6" y="114.3">R9</text>
<text x="70.8" y="117.3">1%</text>
<text x="70.8" y="115.8">1K</text>
<text x="82.7" y="119.6">EMPTY</text>
<text x="82.8" y="118.1">1/16W</text>
<text x="83" y="115.1">1K</text>
<text x="83" y="116.6">1%</text>
<text x="93.4" y="119.6">CHIP</text>
<text x="93.6" y="118.1">1/16W</text>
<text x="93.7" y="115.1">1K</text>
<text x="93.7" y="116.6">1%</text>
<text x="182.2" y="114.3">R17</text>
<text x="182.2" y="118.9">1/16W</text>
<text x="182.3" y="117.3">1%</text>
<text x="182.3" y="115.8">1K</text>
<text x="194.2" y="119.6">CHIP</text>
<text x="194.4" y="118.1">1/16W</text>
<text x="194.6" y="116.6">1%</text>
<text x="194.6" y="115.1">1K</text>
<text x="204.9" y="119.6">EMPTY</text>
<text x="205.1" y="118.1">1/16W</text>
<text x="205.3" y="116.6">1%</text>
<text x="205.3" y="115.1">1K</text>
<text x="70.4" y="123.4">0402LF</text>
<text x="70.4" y="120.4">CHIP</text>
<text x="82.7" y="122.7">0402LF</text>
<text x="93.4" y="122.7">0402LF</text>
<text x="182" y="120.4">EMPTY</text>
<text x="182" y="123.4">0402LF</text>
<text x="194.2" y="122.7">0402LF</text>
<text x="204.9" y="122.7">0402LF</text>
<text x="66.3" y="128.8">I51</text>
<text x="177.9" y="128.8">I24</text>
<text x="70.6" y="149.4">R10</text>
<text x="82.8" y="148.7">R12</text>
<text x="93.5" y="148.7">R2</text>
<text x="70.4" y="155.5">CHIP</text>
<text x="70.6" y="154">1/16W</text>
<text x="70.6" y="151">4.7K</text>
<text x="70.8" y="152.5">1%</text>
<text x="82.7" y="154.8">CHIP</text>
<text x="82.8" y="153.2">1/16W</text>
<text x="82.8" y="150.2">4.7K</text>
<text x="83" y="151.7">1%</text>
<text x="93.4" y="154.8">EMPTY</text>
<text x="93.5" y="150.2">4.7K</text>
<text x="93.6" y="153.2">1/16W</text>
<text x="93.7" y="151.7">1%</text>
<text x="70.4" y="158.6">0402LF</text>
<text x="82.7" y="157.8">0402LF</text>
<text x="93.4" y="157.8">0402LF</text>
<text x="101" y="162.9">SB_SLED3_ADDR_0</text>
<text x="101" y="165.2">SB_SLED3_ADDR_1</text>
<text x="101" y="167.5">SB_SLED3_ADDR_2</text>
<text x="70.6" y="173.1">R11</text>
<text x="82.8" y="172.3">R20</text>
<text x="83" y="173.9">1K</text>
<text x="93.5" y="172.3">R23</text>
<text x="93.7" y="173.9">1K</text>
<text x="70.4" y="179.2">EMPTY</text>
<text x="70.6" y="177.7">1/16W</text>
<text x="70.8" y="176.2">1%</text>
<text x="70.8" y="174.7">1K</text>
<text x="82.7" y="178.5">EMPTY</text>
<text x="82.8" y="177">1/16W</text>
<text x="83" y="175.4">1%</text>
<text x="93.4" y="178.5">CHIP</text>
<text x="93.6" y="177">1/16W</text>
<text x="93.7" y="175.4">1%</text>
<text x="70.4" y="182.3">0402LF</text>
<text x="82.7" y="181.5">0402LF</text>
<text x="93.4" y="181.5">0402LF</text>
<text x="66.3" y="187.6">I57</text>
<text x="223.9" y="206.3">C</text>
<text x="232.4" y="206.3">Thu Sep 20 20:04:11 2018</text>
<text x="276.6" y="206.2">12 OF 24</text>
</g>
<g font-size="1.6">
<text x="22.1" y="2.2">7</text>
<text x="63.4" y="2.2">6</text>
<text x="104.7" y="2.2">5</text>
<text x="146" y="2.2">4</text>
<text x="187.2" y="2.2">3</text>
<text x="228.5" y="2.2">2</text>
<text x="266.8" y="2.2">1</text>
<text x="1.8" y="23.8">E</text>
<text x="64.8" y="18.8">P3V3_SLED1</text>
<text x="176.4" y="18.8">P3V3_SLED4</text>
<text x="291.3" y="24.9">E</text>
<text x="126.1" y="41.4">OUT</text>
<text x="237.7" y="41.4">OUT</text>
<text x="126.1" y="46">OUT</text>
<text x="126.1" y="43.7">OUT</text>
<text x="237.7" y="46">OUT</text>
<text x="237.7" y="43.7">OUT</text>
<text x="1.8" y="65.1">D</text>
<text x="290.8" y="66.1">D</text>
<text x="64.1" y="82.2">P3V3_SLED2</text>
<text x="175.7" y="82.2">P3V3_SLED5</text>
<text x="1.8" y="106.3">C</text>
<text x="125.3" y="104.8">OUT</text>
<text x="125.3" y="107.1">OUT</text>
<text x="236.9" y="104.8">OUT</text>
<text x="236.9" y="107.1">OUT</text>
<text x="290.8" y="107.4">C</text>
<text x="125.3" y="109.4">OUT</text>
<text x="236.9" y="109.4">OUT</text>
<text x="64.1" y="141">P3V3_SLED3</text>
<text x="1.8" y="147.6">B</text>
<text x="290.8" y="148.7">B</text>
<text x="125.3" y="163.7">OUT</text>
<text x="125.3" y="165.9">OUT</text>
<text x="125.3" y="168.2">OUT</text>
<text x="1.8" y="188.8">A</text>
<text x="290.8" y="189.9">A</text>
<text x="169.3" y="200.6">DEPARTMENT</text>
<text x="182.2" y="200.7">DESIGNER</text>
<text x="217.5" y="200.7">PROJCET</text>
<text x="247" y="200.7">DOCUMENT NUMBER</text>
<text x="284.6" y="200.7">REV</text>
<text x="24.9" y="209">7</text>
<text x="66.2" y="209">6</text>
<text x="107.4" y="209">5</text>
<text x="148.7" y="209">4</text>
<text x="182.3" y="204.5">REVIEWER</text>
<text x="189.9" y="209">3</text>
<text x="217.6" y="206.3">SIZE</text>
<text x="226.5" y="206.3">DATE</text>
<text x="231.2" y="209">2</text>
<text x="269.4" y="206.4">SHEET</text>
<text x="269.6" y="209">1</text>
</g>
<g font-size="1.5">
<text x="70.3" y="29.2">1</text>
<text x="82.5" y="28.4">1</text>
<text x="93.2" y="28.4">1</text>
<text x="181.8" y="29.2">1</text>
<text x="194.1" y="28.4">1</text>
<text x="204.8" y="28.4">1</text>
<text x="70.1" y="33.8">2</text>
<text x="82.4" y="33.1">2</text>
<text x="93" y="33.1">2</text>
<text x="181.7" y="33.8">2</text>
<text x="193.9" y="33.1">2</text>
<text x="204.6" y="33.1">2</text>
<text x="70.3" y="52.9">1</text>
<text x="82.5" y="52.1">1</text>
<text x="93.2" y="52.1">1</text>
<text x="181.8" y="52.9">1</text>
<text x="194.1" y="52.1">1</text>
<text x="204.8" y="52.1">1</text>
<text x="70.1" y="57.5">2</text>
<text x="82.4" y="56.8">2</text>
<text x="93" y="56.8">2</text>
<text x="181.7" y="57.5">2</text>
<text x="193.9" y="56.8">2</text>
<text x="204.6" y="56.8">2</text>
<text x="69.5" y="92.6">1</text>
<text x="81.7" y="91.8">1</text>
<text x="92.4" y="91.8">1</text>
<text x="181.1" y="92.6">1</text>
<text x="193.3" y="91.8">1</text>
<text x="204" y="91.8">1</text>
<text x="69.4" y="97.2">2</text>
<text x="81.6" y="96.5">2</text>
<text x="92.3" y="96.5">2</text>
<text x="180.9" y="97.2">2</text>
<text x="193.2" y="96.5">2</text>
<text x="203.9" y="96.5">2</text>
<text x="69.5" y="116.3">1</text>
<text x="81.7" y="115.5">1</text>
<text x="92.4" y="115.5">1</text>
<text x="181.1" y="116.3">1</text>
<text x="193.3" y="115.5">1</text>
<text x="204" y="115.5">1</text>
<text x="69.4" y="120.9">2</text>
<text x="81.6" y="120.2">2</text>
<text x="92.3" y="120.2">2</text>
<text x="180.9" y="120.9">2</text>
<text x="193.2" y="120.2">2</text>
<text x="203.9" y="120.2">2</text>
<text x="69.5" y="151.4">1</text>
<text x="81.6" y="155.3">2</text>
<text x="81.7" y="150.7">1</text>
<text x="92.3" y="155.3">2</text>
<text x="92.4" y="150.7">1</text>
<text x="69.4" y="156.1">2</text>
<text x="69.4" y="179.8">2</text>
<text x="69.5" y="175.1">1</text>
<text x="81.6" y="179">2</text>
<text x="81.7" y="174.4">1</text>
<text x="92.3" y="179">2</text>
<text x="92.4" y="174.4">1</text>
</g>
<g font-size="1.2">
<text x="131.5" y="40.9">7</text>
<text x="243.2" y="40.9">10</text>
<text x="131.5" y="43.2">7</text>
<text x="131.5" y="45.5">7</text>
<text x="243.2" y="45.5">10</text>
<text x="243.2" y="43.2">10</text>
<text x="130.8" y="106.6">8</text>
<text x="130.8" y="104.4">8</text>
<text x="242.4" y="104.4">11</text>
<text x="242.4" y="106.6">11</text>
<text x="130.8" y="108.9">8</text>
<text x="242.4" y="108.9">11</text>
<text x="130.8" y="167.8">9</text>
<text x="130.8" y="163.2">9</text>
<text x="130.8" y="165.5">9</text>
</g>
</svg>
